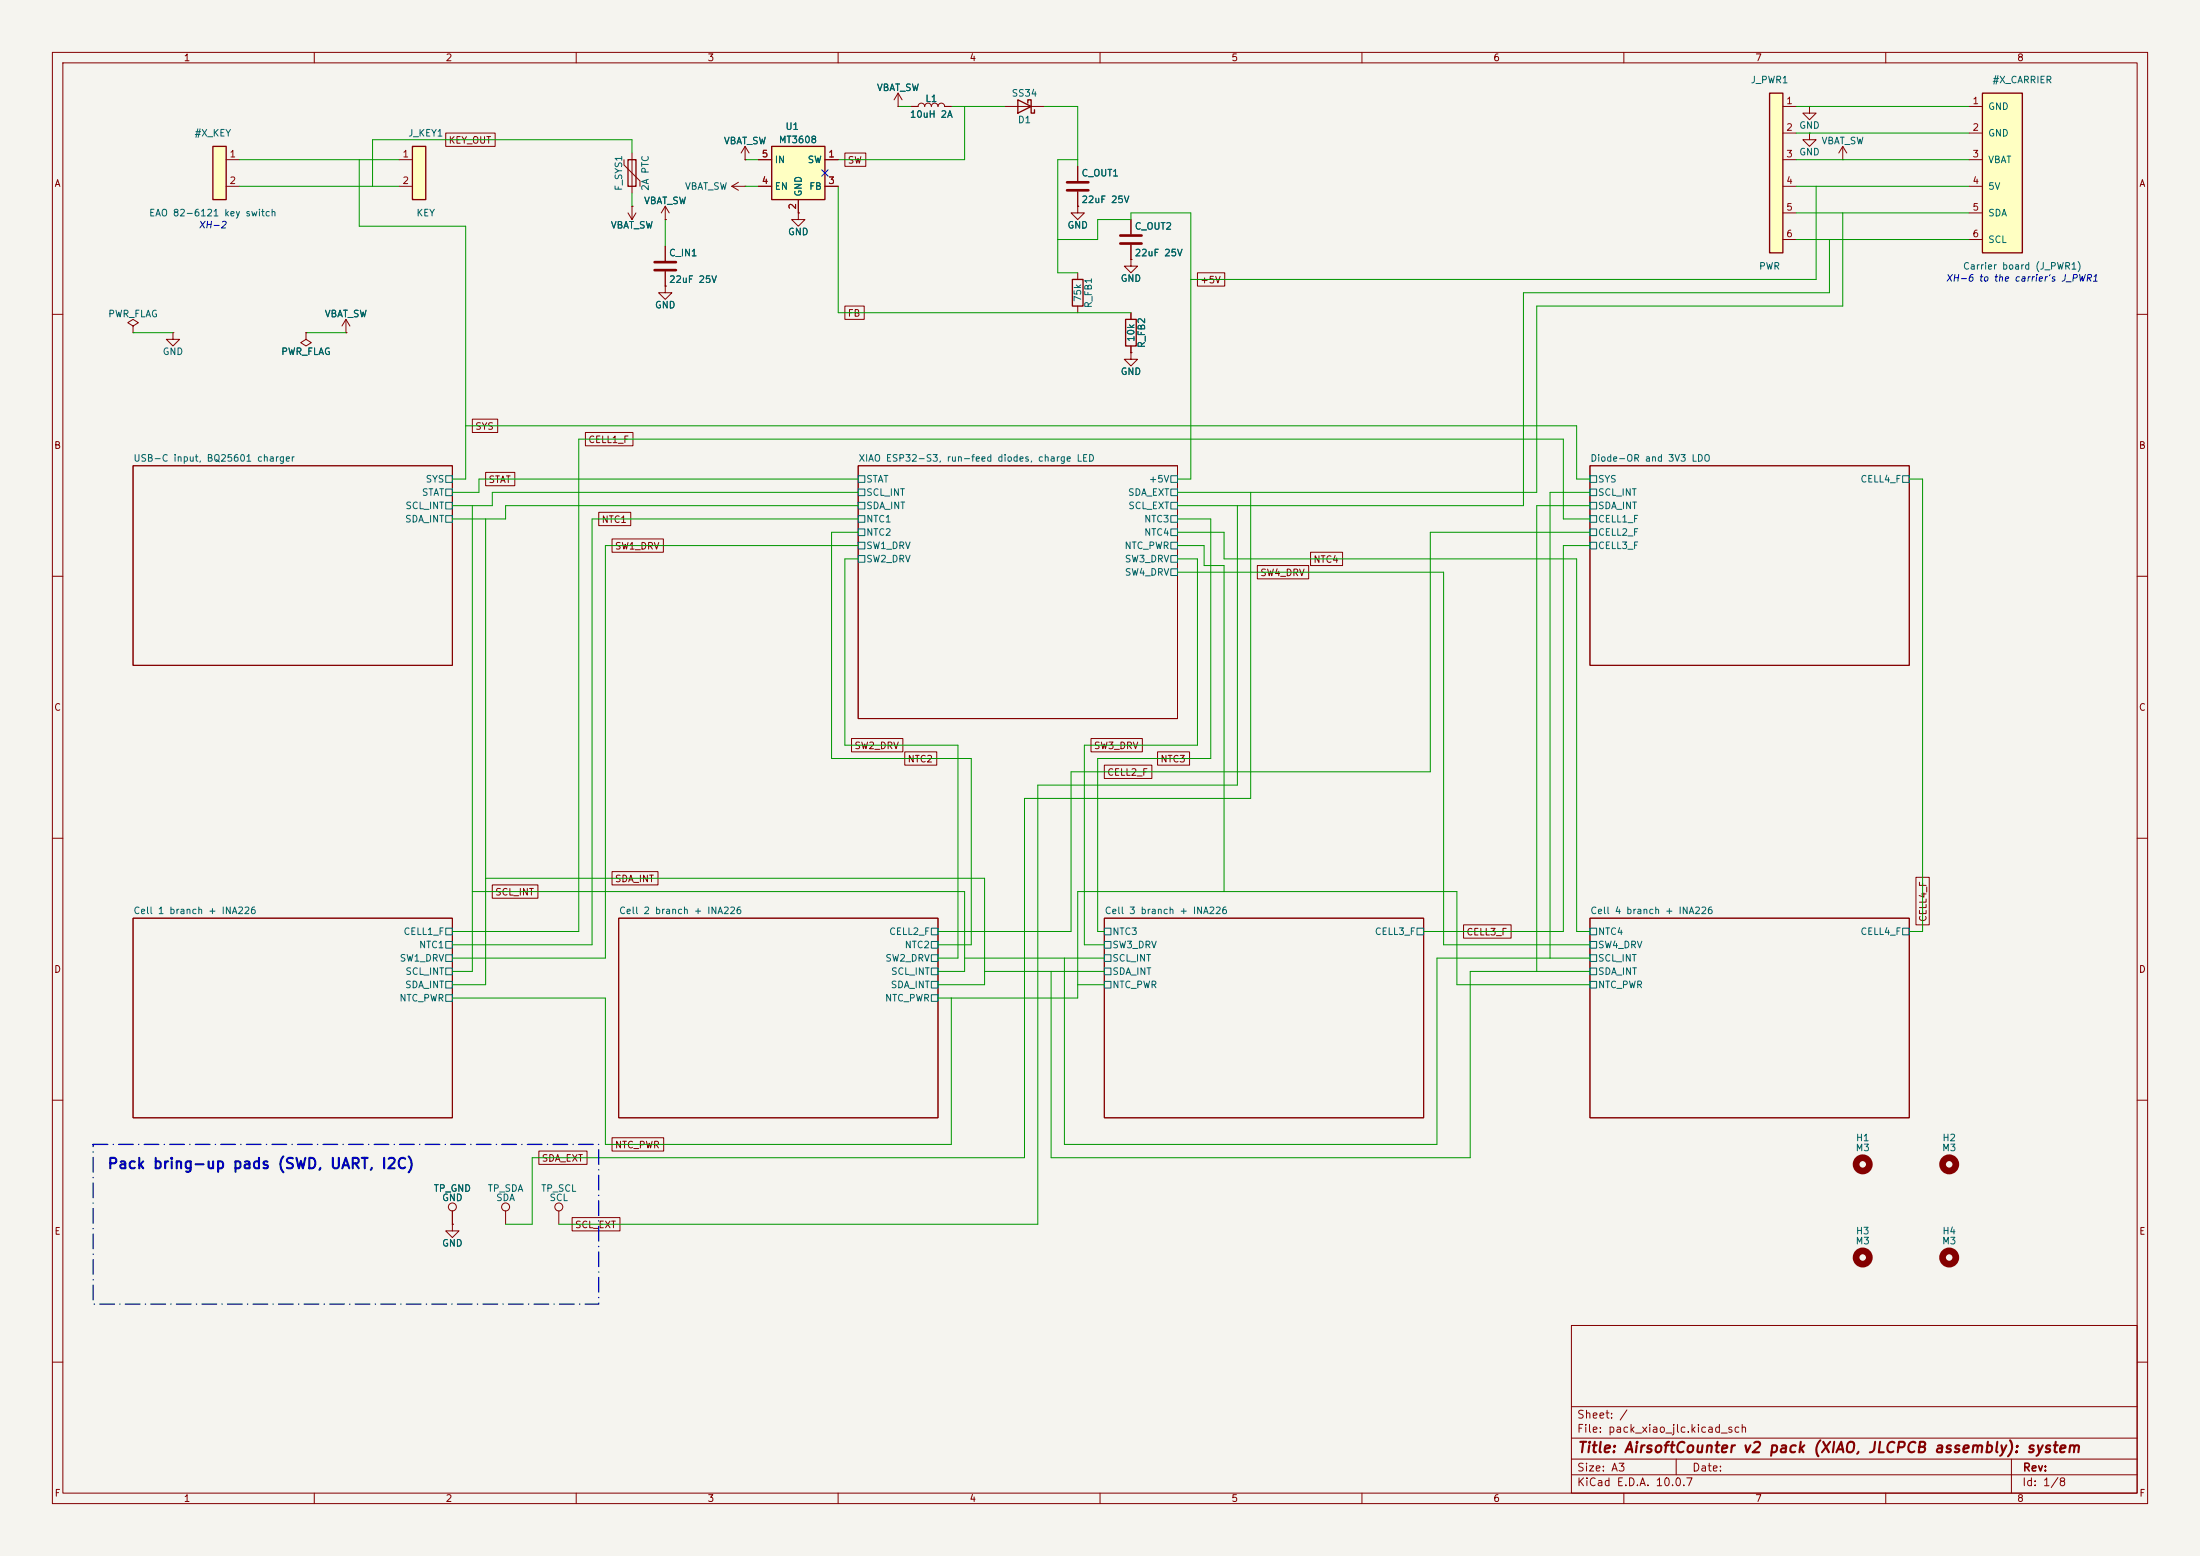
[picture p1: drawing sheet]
<svg xmlns="http://www.w3.org/2000/svg" width="420mm" height="297mm" viewBox="0 0 420 297" stroke-linecap="round" stroke-linejoin="round" font-family="sans-serif">
<path d="M0 0h420v297h-420z" fill="#f5f4ef" stroke="#f5f4ef" stroke-width=".19"/>
<g fill="none" stroke="#840000" stroke-width=".19">
<path d="M10 10h400v277h-400zM12 12h396v273h-396zM60 10v2M110 10v2M160 10v2M210 10v2M260 10v2M310 10v2M360 10v2M205.7 39.4v1.2h1.3l-1.3 1.3-1.2-1.3h1.2M205.7 39.4h.1M205.7 31.8v2.7"/>
<path d="M205.7 36.6v2.8M345.4 20.3v1.3h1.3l-1.3 1.3-1.2-1.3h1.2M345.4 20.3h.1M205.7 52.1v1.2M205.7 58.4v1.3M215.9 41.9v2.8M215.9 46.7v2.8M10 60h2M33 63.5v1.3h1.3l-1.3 1.2-1.3-1.2h1.3M33 63.5h.1M408 60h2M25.4 88.9h61v38.1h-61z"/>
<path d="M163.8 88.9h61v48.3h-61zM303.5 88.9h61v38.1h-61zM10 110h2M408 110h2M10 160h2M408 160h2M25.4 175.3h61v38.1h-61zM118.1 175.3h61v38.1h-61zM210.8 175.3h61v38.1h-61zM303.5 175.3h61v38.1h-61zM10 210h2M408 210h2"/>
<path d="M300 253h108v32h-108zM10 260h2M300 278.5h108M300 274.5h108M300 268.5h108M320 278.5v3M384 278.5v6.5M408 260h2M60 285v2M110 285v2M160 285v2M210 285v2"/>
<path d="M260 285v2M300 281.5h108M310 285v2M360 285v2"/>
</g>
<g fill="none" stroke="#006464" stroke-width=".19">
<path d="M85.1 90.8h1.3v1.3h-1.3zM85.1 93.3h1.3v1.3h-1.3zM85.1 95.9h1.3v1.3h-1.3zM85.1 98.4h1.3v1.3h-1.3zM163.8 90.8h1.3v1.3h-1.3zM163.8 93.3h1.3v1.3h-1.3zM163.8 95.9h1.3v1.3h-1.3zM163.8 98.4h1.3v1.3h-1.3zM223.5 90.8h1.3v1.3h-1.3zM223.5 93.3h1.3v1.3h-1.3zM223.5 95.9h1.3v1.3h-1.3zM223.5 98.4h1.3v1.3h-1.3z"/>
<path d="M303.5 90.8h1.3v1.3h-1.3zM303.5 93.3h1.3v1.3h-1.3zM303.5 95.9h1.3v1.3h-1.3zM303.5 98.4h1.3v1.3h-1.3zM363.2 90.8h1.3v1.3h-1.3zM163.8 101h1.3v1.2h-1.3zM163.8 103.5h1.3v1.3h-1.3zM163.8 106h1.3v1.3h-1.3zM223.5 101h1.3v1.2h-1.3zM223.5 103.5h1.3v1.3h-1.3zM223.5 106h1.3v1.3h-1.3zM223.5 108.6h1.3v1.3h-1.3z"/>
<path d="M303.5 101h1.3v1.2h-1.3zM303.5 103.5h1.3v1.3h-1.3zM85.1 177.2h1.3v1.2h-1.3zM85.1 179.7h1.3v1.3h-1.3zM177.8 177.2h1.3v1.2h-1.3zM177.8 179.7h1.3v1.3h-1.3zM210.8 177.2h1.3v1.2h-1.3zM210.8 179.7h1.3v1.3h-1.3zM270.5 177.2h1.3v1.2h-1.3zM303.5 177.2h1.3v1.2h-1.3zM303.5 179.7h1.3v1.3h-1.3zM363.2 177.2h1.3v1.2h-1.3z"/>
<path d="M85.1 182.2h1.3v1.3h-1.3zM85.1 184.8h1.3v1.3h-1.3zM85.1 187.3h1.3v1.3h-1.3zM85.1 189.9h1.3v1.2h-1.3zM177.8 182.2h1.3v1.3h-1.3zM177.8 184.8h1.3v1.3h-1.3zM177.8 187.3h1.3v1.3h-1.3zM177.8 189.9h1.3v1.2h-1.3zM210.8 182.2h1.3v1.3h-1.3zM210.8 184.8h1.3v1.3h-1.3zM210.8 187.3h1.3v1.3h-1.3zM303.5 182.2h1.3v1.3h-1.3z"/>
<path d="M303.5 184.8h1.3v1.3h-1.3zM303.5 187.3h1.3v1.3h-1.3z"/>
</g>
<g fill="none" stroke="#840000" stroke-width="1.3">
<circle cx="372.1" cy="222.2" r="1.27"/>
<circle cx="372.1" cy="240" r="1.27"/>
</g>
<path d="M204.7 53.3h2.1v5.1h-2.1z" fill="none" stroke="#840000" stroke-width=".25"/>
<path d="M203.7 34.8h4.1M203.7 36.3h4.1M213.9 45h4M213.9 46.5h4" fill="none" stroke="#840000" stroke-width=".51"/>
<path d="M40.6 27.9h2.6v10.2h-2.6z" fill="#ffffc2"/>
<path d="M194.3 19.1l2.5 1.2-2.5 1.3zM196.2 19.7v-.6h.6v2.5h.7v-.6M40.6 27.9h2.6v10.2h-2.6z" fill="none" stroke="#840000" stroke-width=".25"/>
<path d="M43.2 30.5h2.5M43.2 35.6h2.5M120.6 39.4h.1M120.6 39.4v2.5M191.8 20.3h7.6M119.9 40.6l.7 1.3M121.4 40.6l-.8 1.3M25.4 62.2l1-.6-1-.6-1 .6 1 .6v1.3M25.4 63.5h.1" fill="none" stroke="#840000" stroke-width=".19"/>
<path d="M78.7 27.9h2.6v10.2h-2.6z" fill="#ffffc2"/>
<path d="M78.7 27.9h2.6v10.2h-2.6zM119.9 30.5h1.5v5.1h-1.5z" fill="none" stroke="#840000" stroke-width=".25"/>
<g fill="none" stroke="#840000" stroke-width=".19">
<path d="M171.4 17.8l-.7 1.3M171.4 17.8l.8 1.3M171.4 17.8v2.5M76.2 30.5h2.5M76.2 35.6h2.5M119.1 30.5v1l3.1 3v1.1M120.6 29.2v7.6M171.4 20.3h.1M174 20.3h1.3a.64 .64 0 0 1 .6-.6 .64 .64 0 0 1 .6 .6 .64 .64 0 0 1 .7-.6 .64 .64 0 0 1 .6 .6 .64 .64 0 0 1 .6-.6 .64 .64 0 0 1 .7 .6 .64 .64 0 0 1 .6-.6 .64 .64 0 0 1 .6 .6h1.3M351.8 30.5h.1M351.8 27.9l-.8 1.3M351.8 27.9l.8 1.3"/>
<path d="M351.8 27.9v2.6M58.4 63.5v1.3l1 .6-1 .6-1-.6 1-.6M58.4 63.5h.1M66 63.5h.1M66 61l-.7 1.2M66 61l.8 1.2M66 61v2.5"/>
</g>
<path d="M337.8 17.8h2.6v30.5h-2.6z" fill="#ffffc2"/>
<path d="M337.8 17.8h2.6v30.5h-2.6zM214.9 61h2v5h-2z" fill="none" stroke="#840000" stroke-width=".25"/>
<g fill="none" stroke="#840000" stroke-width=".19">
<path d="M127 39.4v2.5M127 39.4l-.8 1.2M127 39.4l.8 1.2M139.7 35.6h2.5M139.7 35.6l1.3 .7M141 34.8l-1.3 .8M142.2 35.6h.1M142.2 30.5h.1M142.2 27.9l-.7 1.3M142.2 27.9l.8 1.3M142.2 27.9v2.6M340.4 20.3h2.5"/>
<path d="M340.4 25.4h2.5M340.4 30.5h2.5M340.4 35.6h2.5M345.4 25.4v1.3h1.3l-1.3 1.2-1.2-1.2h1.2M345.4 25.4h.1M127 41.9h.1M127 54.6v1.3h1.3l-1.3 1.3-1.3-1.3h1.3M127 54.6h.1M127 47v2.8M127 51.8v2.8M215.9 49.5v1.3h1.3l-1.3 1.3-1.3-1.3h1.3M215.9 49.5h.1"/>
<path d="M215.9 59.7v1.3M340.4 40.6h2.5M340.4 45.7h2.5M215.9 67.3v1.3h1.3l-1.3 1.3-1.3-1.3h1.3M215.9 67.3h.1M215.9 66v1.3M86.4 233.7v1.2h1.2l-1.2 1.3-1.3-1.3h1.3M86.4 233.7h.1M86.4 231.1v2.6M96.5 231.1v2.6M106.7 231.1v2.6"/>
<circle cx="86.4" cy="230.4" r=".76"/>
<circle cx="96.5" cy="230.4" r=".76"/>
<circle cx="106.7" cy="230.4" r=".76"/>
</g>
<path d="M125 50h4M125 51.6h4" fill="none" stroke="#840000" stroke-width=".51"/>
<path d="M147.3 27.9h10.2v10.2h-10.2z" fill="#ffffc2"/>
<path d="M147.3 27.9h10.2v10.2h-10.2z" fill="none" stroke="#840000" stroke-width=".25"/>
<path d="M144.8 30.5h2.5M144.8 35.6h2.5M152.4 38.1v2.5M157.5 30.5h2.5M157.5 35.6h2.5M152.4 40.6v1.3h1.3l-1.3 1.3-1.3-1.3h1.3M152.4 40.6h.1" fill="none" stroke="#840000" stroke-width=".19"/>
<g fill="none" stroke="#840000" stroke-width="1.3">
<circle cx="355.6" cy="222.2" r="1.27"/>
<circle cx="355.6" cy="240" r="1.27"/>
</g>
<path d="M378.5 17.8h7.6v30.5h-7.6z" fill="#ffffc2"/>
<path d="M378.5 17.8h7.6v30.5h-7.6z" fill="none" stroke="#840000" stroke-width=".25"/>
<g fill="none" stroke="#840000" stroke-width=".19">
<path d="M85.1 25.4h9.4v2.5h-9.4zM120.6 39.4h.1M142.2 30.5h.1M144.8 30.5h2.5M144.8 35.6h2.5M152.4 38.1v2.5M157.5 30.5h2.5M157.5 35.6h2.5M161.3 29.2h4v2.6h-4zM171.4 20.3h.1M174 20.3h1.3M180.3 20.3h1.3"/>
<path d="M205.7 39.4h.1M205.7 31.8v2.7M205.7 36.6v2.8M375.9 20.3h2.6M375.9 25.4h2.6M375.9 30.5h2.6M375.9 35.6h2.6M127 54.6h.1M127 41.9h.1M127 47v2.8M127 51.8v2.8M152.4 40.6h.1"/>
<path d="M161.3 58.4h3.7v2.6h-3.7zM215.9 49.5h.1M215.9 41.9v2.8M215.9 46.7v2.8M215.9 59.7v1.3M228.6 52.1h5.2v2.5h-5.2zM375.9 40.6h2.6M375.9 45.7h2.6M58.4 63.5h.1M66 63.5h.1M215.9 67.3h.1M215.9 66v1.3"/>
<path d="M90.2 80h4.8v2.6h-4.8zM92.7 90.2h5.6v2.5h-5.6zM111.8 82.5h9v2.6h-9zM114.3 97.8h6.1v2.5h-6.1zM116.8 102.9h9.8v2.5h-9.8zM240 107.9h9.8v2.6h-9.8zM250.2 105.4h6.1v2.6h-6.1zM162.6 141h9.8v2.5h-9.8zM172.7 143.5h6.1v2.6h-6.1zM208.3 141h9.8v2.5h-9.8zM210.8 146h9.1v2.6h-9.1zM221 143.5h6.1v2.6h-6.1z"/>
<path d="M94 168.9h8.7v2.6h-8.7zM116.8 166.4h8.8v2.5h-8.8zM279.4 176.5h9.1v2.6h-9.1zM365.8 167.5h2.5v9h-2.5zM102.9 219.7h9.2v2.6h-9.2zM116.8 217.2h9.9v2.5h-9.9zM86.4 233.7h.1M86.4 231.1v2.6M109.2 232.4h9.2v2.6h-9.2z"/>
</g>
<g fill="none" stroke="#009600" stroke-width=".19">
<path d="M45.7 35.6h30.5M45.7 30.5h30.5M68.6 30.5v12.7h20.3v48.2h-2.5M120.6 29.2v-2.5h-49.5v8.9M120.6 36.8v2.6M142.2 35.6h2.6M142.2 30.5h2.6M160 35.6v24.1h55.9M171.4 20.3h2.6M181.6 20.3h10.2M184.1 20.3v10.2h-24.1M199.4 20.3h6.3v11.5"/>
<path d="M205.7 30.5h-3.8v21.6h3.8M342.9 35.6h33M342.9 20.3h33M342.9 30.5h33M342.9 25.4h33M346.7 35.6v17.7h-119.4M127 41.9v5.1M201.9 45.7h7.6v-3.8h6.4v-1.3h11.4v50.8h-2.5M342.9 40.6h33M342.9 45.7h33M349.2 45.7v10.2h-58.4v40.6h-66M351.8 40.6v17.8h-58.4v35.6h-68.6"/>
<path d="M25.4 63.5h7.6M58.4 63.5h7.6M88.9 81.3h212.1v10.1h2.5M90.2 96.5v88.9h-3.8M92.7 99.1v88.9h-6.3M163.8 91.4h-72.4v2.6h-5M163.8 94h-69.8v2.5h-7.6M163.8 96.5h-67.3v2.6h-10.1M163.8 99.1h-50.8v81.2h-26.6M224.8 99.1h6.3v45.7h-21.6v33h1.3M236.2 96.5v53.4h-38.1v83.8h-91.4M238.8 94v58.4h-43.2v68.6h-94v12.7h-5.1"/>
<path d="M303.5 99.1h-5.1v-15.3h-187.9v94h-24.1M303.5 96.5h-10.1v88.9M303.5 94h-7.6v88.9M364.5 91.4h2.5v86.4h-2.5M163.8 104.1h-48.2v78.8h-29.2M163.8 106.7h-2.5v35.5h21.6v40.7h-3.8M163.8 101.6h-5.1v43.2h26.7v35.5h-6.3M224.8 104.1h5.1v3.9h3.8v62.2M224.8 101.6h8.9v5.1h67.3v71.1h2.5M224.8 106.7h3.8v35.5h-21.6v38.1h3.8M224.8 109.2h50.8v71.1h27.9M303.5 104.1h-5.1v73.7h-26.6"/>
<path d="M303.5 101.6h-30.5v45.7h-68.5v30.5h-25.4M90.2 170.2h93.9v15.2h-5M92.7 167.6h95.3v20.4h-8.9M86.4 190.5h29.2v27.9h66v-27.9M184.1 182.9h26.7M188 185.4h22.8M200.7 185.4v35.6h80v-35.6h22.8M203.2 182.9v35.5h71.1v-35.5h29.2M205.7 188h5.1M303.5 188h-25.4v-17.8h-72.4v20.3h-26.6"/>
</g>
<path d="M156.9 32.4l1.2 1.2M158.1 32.4l-1.2 1.2" fill="none" stroke="#000084" stroke-width=".19"/>
<path d="M17.8 218.4h96.5v30.5h-96.5z" fill="none" stroke="#0000c2" stroke-width=".25" stroke-dasharray="2.8 1 .1 1"/>
<text font-size="2" fill="#0000c2" x="20.4" y="223.6">Pack bring-up pads (SWD, UART, I2C)</text>
<text font-size="2" fill="#840000" x="301" y="277.8">Title: AirsoftCounter v2 pack (XIAO, JLCPCB assembly): system</text>
<g font-size="1.5" fill="#840000">
<text x="300.9" y="273.8">File: pack_xiao_jlc.kicad_sch</text>
<text x="300.9" y="271.1">Sheet: /</text>
<text x="300.9" y="281.2">Size: A3</text>
<text x="322.9" y="281.2">Date:</text>
<text x="386" y="281.2">Rev:</text>
<text x="300.9" y="284">KiCad E.D.A. 10.0.7</text>
<text x="385.9" y="284">Id: 1/8</text>
</g>
<g font-size="1.3" fill="#840000">
<text x="35" y="12">1</text>
<text x="85" y="12">2</text>
<text x="135" y="12">3</text>
<text x="185" y="12">4</text>
<text x="235" y="12">5</text>
<text x="285" y="12">6</text>
<text x="335" y="12">7</text>
<text x="385" y="12">8</text>
<text x="85.5" y="27.7">KEY_OUT</text>
<text x="10.3" y="36">A</text>
<text x="161.7" y="31.5">SW</text>
<text x="408.3" y="36">A</text>
<text x="229" y="54.4">+5V</text>
<text x="161.7" y="60.7">FB</text>
<text x="90.6" y="82.3">SYS</text>
<text x="10.2" y="86">B</text>
<text x="112.2" y="84.9">CELL1_F</text>
<text x="408.2" y="86">B</text>
<text x="93.2" y="92.5">STAT</text>
<text x="114.7" y="100.1">NTC1</text>
<text x="117.3" y="105.2">SW1_DRV</text>
<text x="250.6" y="107.7">NTC4</text>
<text x="240.5" y="110.3">SW4_DRV</text>
<text x="10.2" y="136">C</text>
<text x="408.2" y="136">C</text>
<text x="163" y="143.3">SW2_DRV</text>
<text x="208.7" y="143.3">SW3_DRV</text>
<text x="173.2" y="145.8">NTC2</text>
<text x="211.3" y="148.4">CELL2_F</text>
<text x="221.4" y="145.8">NTC3</text>
<text x="94.4" y="171.2">SCL_INT</text>
<text x="117.3" y="168.7">SDA_INT</text>
<text x="279.8" y="178.9">CELL3_F</text>
<text x="368.1" y="176.1" transform="rotate(-90 368.1 176.1)">CELL4_F</text>
<text x="10.2" y="186">D</text>
<text x="408.2" y="186">D</text>
<text x="117.3" y="219.5">NTC_PWR</text>
<text x="103.3" y="222">SDA_EXT</text>
<text x="10.3" y="236">E</text>
<text x="109.7" y="234.7">SCL_EXT</text>
<text x="408.3" y="236">E</text>
<text x="10.3" y="286">F</text>
<text x="35" y="287">1</text>
<text x="85" y="287">2</text>
<text x="135" y="287">3</text>
<text x="185" y="287">4</text>
<text x="235" y="287">5</text>
<text x="285" y="287">6</text>
<text x="335" y="287">7</text>
<text x="385" y="287">8</text>
<text x="408.3" y="286">F</text>
</g>
<g font-size="1.3" fill="#006464">
<text x="167.3" y="17.7">VBAT_SW</text>
<text x="334.1" y="16.2">J_PWR1</text>
<text x="380.3" y="16.2">#X_CARRIER</text>
<text x="173.6" y="22.8">10uH 2A</text>
<text x="176.6" y="19.8">L1</text>
<text x="193" y="18.7">SS34</text>
<text x="194.2" y="23.8">D1</text>
<text x="379.4" y="21.3">GND</text>
<text x="37" y="26.4">#X_KEY</text>
<text x="77.8" y="26.4">J_KEY1</text>
<text x="138.1" y="27.8">VBAT_SW</text>
<text x="148.6" y="27.6">MT3608</text>
<text x="149.8" y="25.1">U1</text>
<text x="343.4" y="24.9">GND</text>
<text x="343.4" y="30">GND</text>
<text x="347.6" y="27.8">VBAT_SW</text>
<text x="379.4" y="26.4">GND</text>
<text x="147.8" y="31.4">IN</text>
<text x="154.1" y="31.4">SW</text>
<text x="206.4" y="34">C_OUT1</text>
<text x="379.4" y="31.4">VBAT</text>
<text x="28.4" y="41.6">EAO 82-6121 key switch</text>
<text x="79.4" y="41.6">KEY</text>
<text x="119.1" y="36.5" transform="rotate(-90 119.1 36.5)">F_SYS1</text>
<text x="122.9" y="39.3">VBAT_SW</text>
<text x="124.2" y="36.5" transform="rotate(-90 124.2 36.5)">2A PTC</text>
<text x="130.7" y="36.5">VBAT_SW</text>
<text x="147.8" y="36.5">EN</text>
<text x="153.4" y="37.6" transform="rotate(-90 153.4 37.6)">GND</text>
<text x="154.4" y="36.5">FB</text>
<text x="206.4" y="39.1">22uF 25V</text>
<text x="379.4" y="36.5">5V</text>
<text x="379.4" y="41.6">SDA</text>
<text x="116.5" y="43.9">VBAT_SW</text>
<text x="150.3" y="45.2">GND</text>
<text x="203.7" y="43.9">GND</text>
<text x="216.5" y="44.1">C_OUT2</text>
<text x="379.4" y="46.7">SCL</text>
<text x="127.6" y="49.2">C_IN1</text>
<text x="216.5" y="49.2">22uF 25V</text>
<text x="335.7" y="51.8">PWR</text>
<text x="374.6" y="51.8">Carrier board (J_PWR1)</text>
<text x="124.9" y="59.2">GND</text>
<text x="127.6" y="54.3">22uF 25V</text>
<text x="206.7" y="57.7" transform="rotate(-90 206.7 57.7)">75k</text>
<text x="208.7" y="58.9" transform="rotate(-90 208.7 58.9)">R_FB1</text>
<text x="213.8" y="54.1">GND</text>
<text x="20.6" y="60.9">PWR_FLAG</text>
<text x="61.9" y="60.9">VBAT_SW</text>
<text x="216.9" y="65.4" transform="rotate(-90 216.9 65.4)">10k</text>
<text x="31" y="68.1">GND</text>
<text x="53.6" y="68.1">PWR_FLAG</text>
<text x="213.8" y="71.9">GND</text>
<text x="218.9" y="66.5" transform="rotate(-90 218.9 66.5)">R_FB2</text>
<text x="25.4" y="88.4">USB-C input, BQ25601 charger</text>
<text x="163.8" y="88.4">XIAO ESP32-S3, run-feed diodes, charge LED</text>
<text x="303.5" y="88.4">Diode-OR and 3V3 LDO</text>
<text x="80.4" y="94.9">STAT</text>
<text x="81.2" y="92.4">SYS</text>
<text x="165.3" y="92.4">STAT</text>
<text x="165.3" y="94.9">SCL_INT</text>
<text x="215.2" y="94.9">SDA_EXT</text>
<text x="219.2" y="92.4">+5V</text>
<text x="305" y="92.4">SYS</text>
<text x="305" y="94.9">SCL_INT</text>
<text x="355.1" y="92.4">CELL4_F</text>
<text x="77.2" y="100">SDA_INT</text>
<text x="77.3" y="97.5">SCL_INT</text>
<text x="165.3" y="97.5">SDA_INT</text>
<text x="165.3" y="100">NTC1</text>
<text x="215.3" y="97.5">SCL_EXT</text>
<text x="218.3" y="100">NTC3</text>
<text x="305" y="97.5">SDA_INT</text>
<text x="305" y="100">CELL1_F</text>
<text x="165.3" y="102.6">NTC2</text>
<text x="165.3" y="105.1">SW1_DRV</text>
<text x="165.3" y="107.6">SW2_DRV</text>
<text x="214.6" y="105.1">NTC_PWR</text>
<text x="214.6" y="107.6">SW3_DRV</text>
<text x="218.3" y="102.6">NTC4</text>
<text x="305" y="102.6">CELL2_F</text>
<text x="305" y="105.1">CELL3_F</text>
<text x="214.6" y="110.2">SW4_DRV</text>
<text x="25.4" y="174.8">Cell 1 branch + INA226</text>
<text x="76.9" y="178.8">CELL1_F</text>
<text x="118.1" y="174.8">Cell 2 branch + INA226</text>
<text x="169.6" y="178.8">CELL2_F</text>
<text x="210.8" y="174.8">Cell 3 branch + INA226</text>
<text x="212.3" y="178.8">NTC3</text>
<text x="262.4" y="178.8">CELL3_F</text>
<text x="303.5" y="174.8">Cell 4 branch + INA226</text>
<text x="305" y="178.8">NTC4</text>
<text x="355.1" y="178.8">CELL4_F</text>
<text x="76.2" y="183.8">SW1_DRV</text>
<text x="79.9" y="181.3">NTC1</text>
<text x="168.9" y="183.8">SW2_DRV</text>
<text x="172.6" y="181.3">NTC2</text>
<text x="212.3" y="181.3">SW3_DRV</text>
<text x="212.3" y="183.8">SCL_INT</text>
<text x="305" y="181.3">SW4_DRV</text>
<text x="305" y="183.8">SCL_INT</text>
<text x="76.1" y="191.5">NTC_PWR</text>
<text x="77.2" y="188.9">SDA_INT</text>
<text x="77.3" y="186.4">SCL_INT</text>
<text x="168.9" y="191.5">NTC_PWR</text>
<text x="169.9" y="188.9">SDA_INT</text>
<text x="170" y="186.4">SCL_INT</text>
<text x="212.3" y="186.4">SDA_INT</text>
<text x="212.3" y="188.9">NTC_PWR</text>
<text x="305" y="186.4">SDA_INT</text>
<text x="305" y="188.9">NTC_PWR</text>
<text x="354.1" y="220">M3</text>
<text x="354.2" y="218.1">H1</text>
<text x="370.7" y="220">M3</text>
<text x="370.7" y="218.1">H2</text>
<text x="82.7" y="227.8">TP_GND</text>
<text x="93" y="227.8">TP_SDA</text>
<text x="103.2" y="227.8">TP_SCL</text>
<text x="84.3" y="229.6">GND</text>
<text x="94.6" y="229.6">SDA</text>
<text x="104.8" y="229.6">SCL</text>
<text x="84.3" y="238.2">GND</text>
<text x="354.1" y="237.8">M3</text>
<text x="354.2" y="235.9">H3</text>
<text x="370.7" y="237.8">M3</text>
<text x="370.7" y="235.9">H4</text>
</g>
<g font-size="1.3" fill="#a90000">
<text x="340.9" y="20.2">1</text>
<text x="376.5" y="20.2">1</text>
<text x="340.9" y="25.3">2</text>
<text x="376.5" y="25.3">2</text>
<text x="43.7" y="30.3">1</text>
<text x="43.7" y="35.4">2</text>
<text x="76.7" y="30.3">1</text>
<text x="76.7" y="35.4">2</text>
<text x="145.3" y="35.4">4</text>
<text x="145.3" y="30.3">5</text>
<text x="158" y="30.3">1</text>
<text x="158" y="35.4">3</text>
<text x="340.9" y="30.3">3</text>
<text x="340.9" y="35.4">4</text>
<text x="376.5" y="30.3">3</text>
<text x="376.5" y="35.4">4</text>
<text x="152.3" y="40.1" transform="rotate(-90 152.3 40.1)">2</text>
<text x="340.9" y="40.5">5</text>
<text x="376.5" y="40.5">5</text>
<text x="340.9" y="45.6">6</text>
<text x="376.5" y="45.6">6</text>
</g>
<g font-size="1.3" fill="#0000c2">
<text x="37.8" y="43.9">XH-2</text>
<text x="371.4" y="54.1">XH-6 to the carrier's J_PWR1</text>
</g>
</svg>
